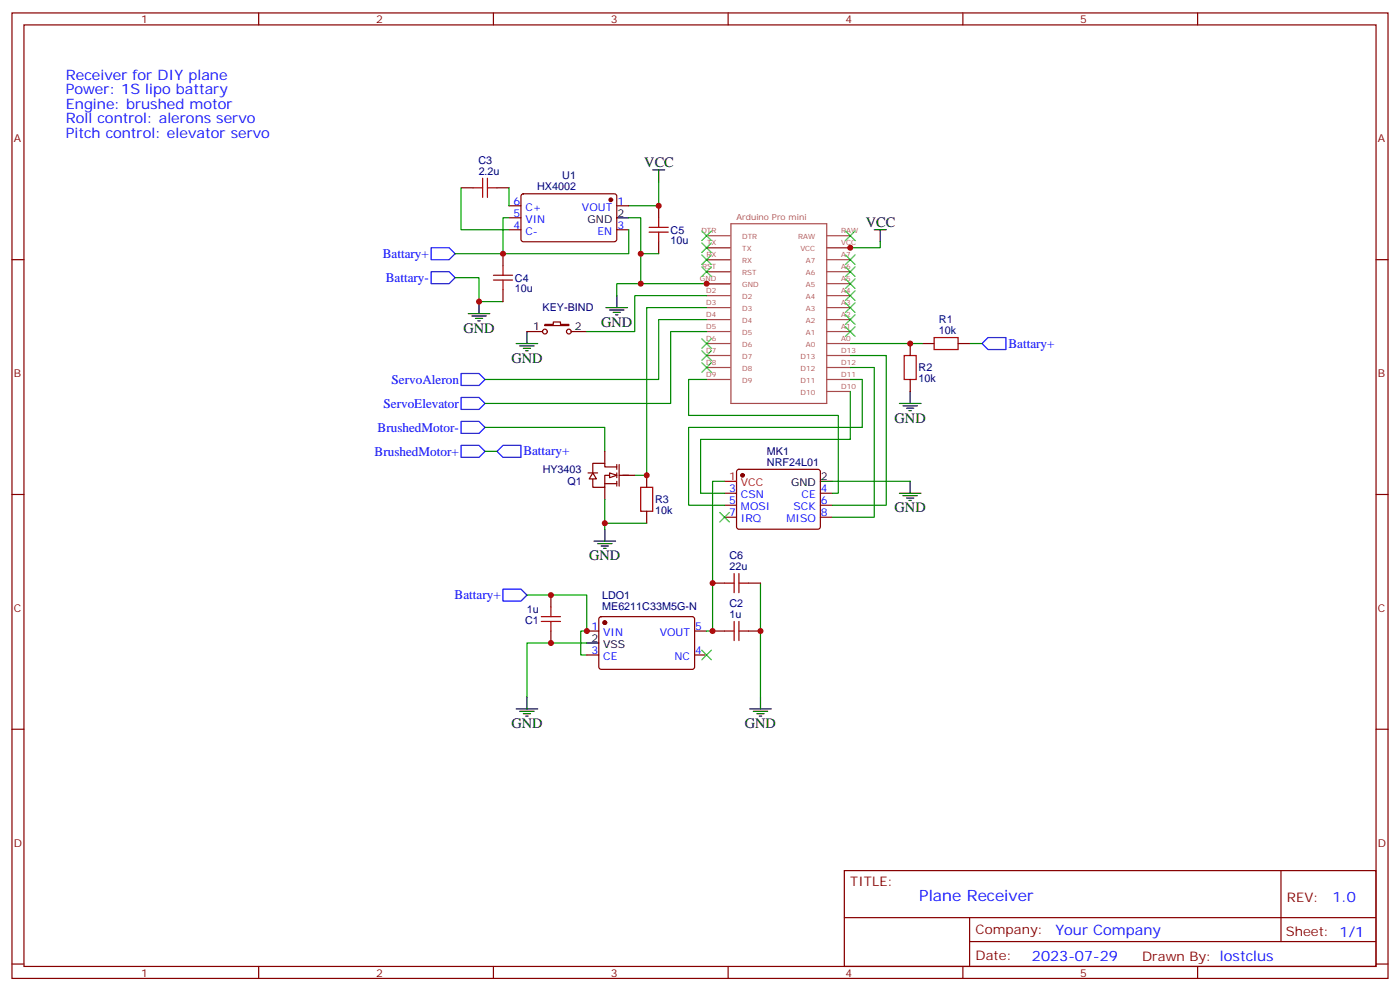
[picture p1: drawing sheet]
<svg xmlns="http://www.w3.org/2000/svg" width="412mm" height="292mm" viewBox="0 0 412 292" stroke-linecap="round" stroke-linejoin="round" font-family="sans-serif">
<g fill="none" stroke="#870000" stroke-width=".35">
<path d="M3.5 3.8h405.4v284.3h-405.4zM7.1 7.3h398.2v277.3h-398.2zM76.2 3.8v3.5M145.3 3.8v3.5M214.5 3.8v3.5M283.6 3.8v3.5M352.8 3.8v3.5M3.5 76.5h3.6M405.3 76.5h3.6M268.1 101.2v3.5M268.1 111.8v3.5M271.6 101.2h3.6"/>
<path d="M282.2 101.2h3.6M173.2 139.3h2.8M178.2 132.9v3.6M181.7 140h-3.5v3.5h-3.6v-2.5M181.7 137.5h-3.5v-1h-3.6v2.8M181.7 136.8v1.4M181.7 139.3v1.4M182.4 140h4.6M182.4 136.8v6.4M217.2 138.4l.5-.2h23.2l.5 .2 .3 .5-.1 16.5-.7 .5-23.5-.1-.4-.6v-16.3zM3.5 145.6h3.6M178.2 142.5h3.5"/>
<path d="M181.7 141.7v1.5M213.4 152.3h3.6M213.4 145.3h3.6M213.4 148.8h3.6M241.7 152.3h3.5M241.7 145.3h3.5M241.7 148.8h3.5M405.3 145.6h3.6M3.5 214.8h3.6M405.3 214.8h3.6M248.7 256.4h156.6v28.2h-156.6zM377.3 256.4v20.9"/>
<path d="M248.7 270.2h156.5M285.6 277.3h119.6M285.6 270.2v14.2M3.5 283.9h3.6M76.2 284.6v3.5M145.3 284.6v3.5M214.5 284.6v3.5M283.6 284.6v3.5M352.8 284.6v3.5M405.3 283.9h3.6"/>
</g>
<g fill="none" stroke="#a64a4a" stroke-width=".35">
<path d="M208.1 76.5h7M208.1 69.4h7M208.1 73h7M215.3 65.9h28.2v52.9h-28.2zM243.5 76.5h7M243.5 69.4h7M243.5 73h7M208.1 97.6h7M208.1 94.1h7M208.1 90.6h7M208.1 87.1h7M208.1 83.5h7"/>
<path d="M208.1 80h7M243.5 97.6h7M243.5 94.1h7M243.5 90.6h7M243.5 87.1h7M243.5 83.5h7M243.5 80h7M208.1 101.2h7M208.1 104.7h7M208.1 108.2h7M208.1 111.8h7M243.5 101.2h7"/>
<path d="M243.5 104.7h7M243.5 108.2h7M243.5 111.8h7M243.5 115.3h7"/>
</g>
<circle cx="218.7" cy="140" r=".53" fill="#870000" stroke="#870000" stroke-width=".35"/>
<path d="M213.4 141.7h3.6" fill="none" stroke="#f00" stroke-width=".35"/>
<g fill="none" stroke="#000" stroke-width=".35">
<path d="M192.3 50h3.5M194 50v3.6M257.5 67.7h3.6M259.3 67.7v3.5M137.9 92.4h6.4M139 93.1h4.2M140.1 93.8h2.1M140.8 94.5h.7M141.1 88.8v3.6M178.5 90.6h6.4M179.6 91.3h4.2M180.6 92h2.1"/>
<path d="M181.3 92.7h.7M181.7 87.1v3.5M264.9 118.8h6.4M266 119.5h4.2M268.1 115.3v3.5M267.1 120.2h2.1M267.8 120.9h.7M175 159.4h6.3M178.2 155.9v3.5M241.7 141.7h3.5M264.9 145.3h6.4M266 146h4.2"/>
<path d="M267.1 146.7h2.1M267.8 147.4h.7M268.1 141.7v3.6M176 160.1h4.3M177.1 160.8h2.1M177.8 161.5h.7"/>
</g>
<g fill="none" stroke="#008700" stroke-width=".35">
<path d="M194 53.6v7h-8.8M259.3 71.2v1.8h-8.8M134.1 81.8h7v7h7.1M208.1 94.1h-14.1v17.7h-51.1M208.1 97.6h-10.5v21.2h-54.7M208.1 90.6h-17.6v49.4h-3.5M208.1 83.5h-26.4v3.6M208.1 111.8h-5.3v10.5h44.1v23h-1.7M250.5 104.7h10.6v44.1h-15.9M250.5 111.8h3.5v14.1h-51.2v22.9h10.6M250.5 108.2h7v44.1h-12.3M250.5 101.2h21.1"/>
<path d="M250.5 115.3v14.1h-44.1v15.9h7M285.8 101.2h3.5M142.9 125.9h35.3v7M245.2 141.7h22.9"/>
</g>
<path d="M127 73h5.3l1.8 1.7-1.8 1.8h-5.3zM127 80h5.3l1.8 1.8-1.8 1.7h-5.3zM291 99.4h5.3v3.5h-5.3l-1.7-1.7zM135.8 110h5.3l1.8 1.8-1.8 1.7h-5.3zM135.8 117.1h5.3l1.8 1.7-1.8 1.8h-5.3zM135.8 124.1h5.3l1.8 1.8-1.8 1.7h-5.3z" fill="none" stroke="#00f" stroke-width=".35"/>
<g fill="none" stroke="#3c3" stroke-width=".35">
<path d="M206.7 68l2.8 2.8M206.7 71.5l2.8 2.9M206.7 75.1l2.8 2.8M206.7 78.6l2.8 2.8M209.5 68l-2.8 2.8M209.5 71.5l-2.8 2.9M209.5 75.1l-2.8 2.8M209.5 78.6l-2.8 2.8M249.1 78.6l2.8 2.8M249.1 75.1l2.8 2.8M249.1 68l2.8 2.8M251.9 78.6l-2.8 2.8"/>
<path d="M251.9 75.1l-2.8 2.8M251.9 68l-2.8 2.8M206.7 99.8l2.8 2.8M209.5 99.8l-2.8 2.8M249.1 96.2l2.8 2.9M249.1 92.7l2.8 2.8M249.1 89.2l2.8 2.8M249.1 85.7l2.8 2.8M249.1 82.1l2.8 2.8M251.9 96.2l-2.8 2.9M251.9 92.7l-2.8 2.8M251.9 89.2l-2.8 2.8"/>
<path d="M251.9 85.7l-2.8 2.8M251.9 82.1l-2.8 2.8M206.7 106.8l2.8 2.8M206.7 103.3l2.8 2.8M209.5 106.8l-2.8 2.8M209.5 103.3l-2.8 2.8M212 150.9l2.8 2.8M214.8 150.9l-2.8 2.8"/>
</g>
<path d="M275.2 99.4h7v3.5h-7zM266.3 104.7h3.6v7.1h-3.6z" fill="none" stroke="#a10000" stroke-width=".35"/>
<g fill="#fff" stroke="#870000" stroke-width=".35">
<path d="M174.6 139.3l1.1 1.7h-2.1z"/>
<path d="M179.6 139.3l2.1 .7-2.1 .7z"/>
</g>
<g fill="none" stroke="#870000" stroke-width=".35">
<path d="M135.8 55.3h3.5M146.4 55.3h3.5M153.7 57.3l.5-.2h27l.5 .7-.1 13-.6 .4-27.1-.1-.4-.6v-12.7zM148.2 74.7v3.5M149.9 60.6h3.6M149.9 67.7h3.6M149.9 64.1h3.6M181.7 60.6h3.5M181.7 67.7h3.5M194 60.6v3.5M194 71.2v3.5M148.2 85.3v3.5"/>
<path d="M155.2 97.6h4.6M160.5 95.5h2.5v-.7h2.1v.7h2.5v.4h-7.1zM168.3 97.6h4.6M190.5 140v3.5M178.2 143.5v3.5M190.5 150.6v3.5M162.3 175.3v3.5M209.9 171.7h3.5M220.5 171.7h3.5M162.3 185.8v3.6M172.9 185.8h3.5M172.9 192.9h3.5"/>
<path d="M176.6 181.8l.5-.2 27.1 .1 .4 .6-.1 14.4-.6 .4h-27.1l-.4-.7v-14.1zM204.6 185.8h3.5M204.6 192.9h3.5M209.9 185.8h3.5M220.5 185.8h3.5"/>
<circle cx="160.5" cy="97.6" r=".71"/>
<circle cx="167.6" cy="97.6" r=".71"/>
</g>
<g fill="none" stroke="#008700" stroke-width=".35">
<path d="M135.8 55.3v12.4h14.1M149.9 55.3v5.3M134.1 74.7h14.1M149.9 64.1h-1.7v10.6h37v-7M185.2 64.1h3.5v19.4M188.7 74.7h5.3M208.1 87.1h-21.1v10.5h-14.1M142.9 132.9h3.5M178.2 147v8.9M178.2 154.1h12.3M213.4 141.7h-3.5v44.1h-1.8M155.2 175.3h17.7v10.5h-1.8v7.1h1.8"/>
<path d="M224 171.7v33.5M172.9 189.4h-17.7v15.8"/>
</g>
<g fill="none" stroke="#a10000" stroke-width=".35">
<path d="M139.3 55.3h2.9M142.2 52.5v5.6M143.6 52.5v5.6M143.6 55.3h2.8M148.2 78.2v2.9M191.2 68.4h5.6M191.2 67h5.6M194 64.1v2.9M194 68.4v2.8M145.3 82.5h5.7M145.3 81.1h5.7M148.2 82.5v2.8"/>
<path d="M188.7 143.5h3.6v7.1h-3.6zM162.3 178.8v2.8M213.4 171.7h2.9M216.3 168.9v5.7M217.7 168.9v5.7M217.7 171.7h2.8M159.5 181.6h5.6M159.5 183h5.6M162.3 183v2.8M213.4 185.8h2.9M216.3 183v5.7M217.7 183v5.7"/>
<path d="M217.7 185.8h2.8"/>
</g>
<path d="M135.8 131.2h5.3l1.8 1.7-1.8 1.8h-5.3zM146.4 132.9l1.8-1.7h5.3v3.5h-5.3zM148.2 173.5h5.3l1.7 1.8-1.7 1.7h-5.3z" fill="none" stroke="#00f" stroke-width=".35"/>
<g fill="none" stroke="#000" stroke-width=".35">
<path d="M181.7 64.1h3.5M155.2 97.6v3.6M152 101.2h6.4M153.1 101.9h4.2M154.2 102.6h2.1M154.9 103.3h.7M172.9 189.4h3.5M152 208.8h6.4M153.1 209.5h4.2M154.2 210.2h2.1M154.9 210.9h.7M155.2 205.2v3.6"/>
<path d="M220.8 208.8h6.4M221.9 209.5h4.2M223 210.2h2.1M223.7 210.9h.7M224 205.2v3.6"/>
</g>
<g fill="#870000" stroke="#870000" stroke-width=".35">
<circle cx="179.9" cy="58.8" r=".53"/>
<circle cx="178.2" cy="183.4" r=".53"/>
</g>
<path d="M206.7 191.5l2.8 2.8M209.5 191.5l-2.8 2.8" fill="none" stroke="#3c3" stroke-width=".35"/>
<g fill="#c00">
<circle cx="268.1" cy="101.2" r=".88"/>
<circle cx="250.5" cy="73" r=".88"/>
<circle cx="178.2" cy="154.1" r=".88"/>
<circle cx="190.5" cy="140" r=".88"/>
<circle cx="208.1" cy="83.5" r=".88"/>
<circle cx="188.7" cy="83.5" r=".88"/>
<circle cx="148.2" cy="74.7" r=".88"/>
<circle cx="141.1" cy="88.8" r=".88"/>
<circle cx="188.7" cy="74.7" r=".88"/>
<circle cx="194" cy="60.6" r=".88"/>
<circle cx="209.9" cy="185.8" r=".88"/>
<circle cx="162.3" cy="175.3" r=".88"/>
<circle cx="162.3" cy="189.4" r=".88"/>
<circle cx="172.9" cy="185.8" r=".88"/>
<circle cx="224" cy="185.8" r=".88"/>
<circle cx="209.9" cy="171.7" r=".88"/>
</g>
<text font-size="4.6" fill="#00f" x="270.8" y="265.4">Plane Receiver</text>
<g font-size="4.2" fill="#00f">
<text x="19.4" y="23.6">Receiver for DIY plane</text>
<text x="19.4" y="27.8">Power: 1S lipo battary</text>
<text x="19.4" y="32">Engine: brushed motor</text>
<text x="19.4" y="36.3">Roll control: alerons servo</text>
<text x="19.4" y="40.5">Pitch control: elevator servo</text>
<text x="392.5" y="265.7">1.0</text>
<text x="310.9" y="275.2">Your Company</text>
<text x="304" y="283">2023-07-29</text>
</g>
<g font-size="4.2">
<text x="189.8" y="49.3">VCC</text>
<text x="255.1" y="67">VCC</text>
<text x="136.5" y="98">GND</text>
<text x="177.1" y="96.2">GND</text>
<text x="150.6" y="106.8">GND</text>
<text x="263.5" y="124.5">GND</text>
<text x="263.5" y="150.9">GND</text>
<text x="173.6" y="165">GND</text>
<text x="150.6" y="214.4">GND</text>
<text x="219.4" y="214.4">GND</text>
</g>
<g font-size="3.9" fill="#00f">
<text x="112.8" y="76">Battary+</text>
<text x="113.6" y="83">Battary-</text>
<text x="297" y="102.3">Battary+</text>
<text x="115.4" y="113">ServoAleron</text>
<text x="113" y="120.1">ServoElevator</text>
<text x="111.2" y="127.1">BrushedMotor-</text>
<text x="110.4" y="134.2">BrushedMotor+</text>
<text x="154.2" y="134.1">Battary+</text>
<text x="133.9" y="176.5">Battary+</text>
</g>
<g font-size="3.9" fill="#800">
<text x="250.5" y="261">TITLE:</text>
<text x="379.1" y="265.7">REV:</text>
<text x="287.4" y="275.2">Company:</text>
<text x="378.7" y="275.8">Sheet: 1/1</text>
<text x="287.4" y="282.9">Date:</text>
<text x="336.4" y="282.9">Drawn By: lostclus</text>
</g>
<g font-size="3.2" fill="#800">
<text x="41.6" y="6.8">1</text>
<text x="110.8" y="6.8">2</text>
<text x="179.9" y="6.8">3</text>
<text x="249.1" y="6.8">4</text>
<text x="318.2" y="6.8">5</text>
<text x="4.1" y="41.9">A</text>
<text x="405.9" y="41.9">A</text>
<text x="4.1" y="111.1">B</text>
<text x="405.9" y="111.1">B</text>
<text x="4.1" y="180.2">C</text>
<text x="405.9" y="180.2">C</text>
<text x="4.1" y="249.3">D</text>
<text x="405.9" y="249.3">D</text>
<text x="41.6" y="287.6">1</text>
<text x="110.8" y="287.6">2</text>
<text x="179.9" y="287.6">3</text>
<text x="249.1" y="287.6">4</text>
<text x="318.2" y="287.6">5</text>
</g>
<g font-size="3.2" fill="#000080">
<text x="140.9" y="48.2">C3</text>
<text x="141" y="51.4">2.2u</text>
<text x="165.6" y="52.8">U1</text>
<text x="158.2" y="56">HX4002</text>
<text x="197.6" y="68.8">C5</text>
<text x="197.6" y="72">10u</text>
<text x="151.7" y="82.9">C4</text>
<text x="151.7" y="86.1">10u</text>
<text x="159.8" y="91.7">KEY-BIND</text>
<text x="276.6" y="95.2">R1</text>
<text x="276.6" y="98.4">10k</text>
<text x="270.6" y="112.6">10k</text>
<text x="270.6" y="109.4">R2</text>
<text x="225.9" y="137.2">NRF24L01</text>
<text x="225.9" y="134">MK1</text>
<text x="159.9" y="139.4">HY3403</text>
<text x="167.1" y="142.9">Q1</text>
<text x="193" y="148.2">R3</text>
<text x="193" y="151.4">10k</text>
<text x="214.9" y="167.9">22u</text>
<text x="214.9" y="164.6">C6</text>
<text x="177.4" y="179.6">ME6211C33M5G-N</text>
<text x="177.4" y="176.4">LDO1</text>
<text x="214.9" y="178.8">C2</text>
<text x="154.7" y="183.6">C1</text>
<text x="155.2" y="180.5">1u</text>
<text x="214.9" y="182">1u</text>
</g>
<g font-size="3.2" fill="#00f">
<text x="151.3" y="63.8">5</text>
<text x="151.3" y="60.3">6</text>
<text x="154.8" y="65.5">VIN</text>
<text x="154.8" y="62">C+</text>
<text x="171.4" y="62">VOUT</text>
<text x="181.9" y="60.3">1</text>
<text x="151.3" y="67.3">4</text>
<text x="154.8" y="69.1">C-</text>
<text x="176" y="69.1">EN</text>
<text x="181.9" y="67.3">3</text>
<text x="214.8" y="144.9">3</text>
<text x="214.8" y="148.4">5</text>
<text x="218.3" y="146.7">CSN</text>
<text x="236.1" y="146.7">CE</text>
<text x="241.8" y="148.4">6</text>
<text x="241.8" y="144.9">4</text>
<text x="214.8" y="152">7</text>
<text x="218.3" y="150.2">MOSI</text>
<text x="218.3" y="153.7">IRQ</text>
<text x="231.7" y="153.7">MISO</text>
<text x="233.8" y="150.2">SCK</text>
<text x="241.8" y="152">8</text>
<text x="174.2" y="185.5">1</text>
<text x="204.8" y="185.5">5</text>
<text x="177.7" y="187.3">VIN</text>
<text x="194.4" y="187.3">VOUT</text>
<text x="174.2" y="192.5">3</text>
<text x="177.7" y="194.3">CE</text>
<text x="198.7" y="194.3">NC</text>
<text x="204.8" y="192.5">4</text>
</g>
<g font-size="3.2">
<text x="173.1" y="65.5">GND</text>
<text x="181.9" y="63.8">2</text>
<text x="157.1" y="97.3">1</text>
<text x="169.3" y="97.3">2</text>
<text x="233.1" y="143.2">GND</text>
<text x="241.8" y="141.4">2</text>
<text x="174.2" y="189">2</text>
<text x="177.7" y="190.8">VSS</text>
</g>
<g font-size="3.2" fill="#f00">
<text x="214.8" y="141.4">1</text>
<text x="218.3" y="143.2">VCC</text>
</g>
<text font-size="2.5" fill="#a54b4b" x="217" y="64.8">Arduino Pro mini</text>
<g font-size="2.1" fill="#a54b4b">
<text x="206.6" y="68.7">DTR</text>
<text x="218.7" y="70.5">DTR</text>
<text x="235.2" y="70.5">RAW</text>
<text x="247.8" y="68.7">RAW</text>
<text x="208.1" y="75.8">RX</text>
<text x="208.3" y="72.3">TX</text>
<text x="218.7" y="77.5">RX</text>
<text x="218.7" y="74">TX</text>
<text x="235.8" y="74">VCC</text>
<text x="237.4" y="77.5">A7</text>
<text x="247.8" y="75.8">A7</text>
<text x="247.8" y="72.3">VCC</text>
<text x="206.2" y="82.8">GND</text>
<text x="206.8" y="79.3">RST</text>
<text x="218.7" y="81.1">RST</text>
<text x="237.4" y="81.1">A6</text>
<text x="247.8" y="82.8">A5</text>
<text x="247.8" y="79.3">A6</text>
<text x="208.1" y="86.4">D2</text>
<text x="208.1" y="89.9">D3</text>
<text x="218.7" y="88.1">D2</text>
<text x="218.7" y="84.6">GND</text>
<text x="237.4" y="88.1">A4</text>
<text x="237.4" y="84.6">A5</text>
<text x="247.8" y="89.9">A3</text>
<text x="247.8" y="86.4">A4</text>
<text x="208.1" y="93.4">D4</text>
<text x="218.7" y="91.6">D3</text>
<text x="218.7" y="95.2">D4</text>
<text x="237.4" y="95.2">A2</text>
<text x="237.4" y="91.6">A3</text>
<text x="247.8" y="93.4">A2</text>
<text x="208.1" y="97">D5</text>
<text x="208.1" y="100.5">D6</text>
<text x="218.7" y="98.7">D5</text>
<text x="237.4" y="98.7">A1</text>
<text x="247.8" y="100.5">A0</text>
<text x="247.8" y="97">A1</text>
<text x="208.1" y="104">D7</text>
<text x="208.1" y="107.5">D8</text>
<text x="218.7" y="102.2">D6</text>
<text x="218.7" y="105.7">D7</text>
<text x="235.8" y="105.7">D13</text>
<text x="237.4" y="102.2">A0</text>
<text x="247.8" y="107.5">D12</text>
<text x="247.8" y="104">D13</text>
<text x="208.1" y="111.1">D9</text>
<text x="218.7" y="109.3">D8</text>
<text x="218.7" y="112.8">D9</text>
<text x="235.8" y="112.8">D11</text>
<text x="235.8" y="109.3">D12</text>
<text x="247.8" y="111.1">D11</text>
<text x="235.8" y="116.3">D10</text>
<text x="247.8" y="114.6">D10</text>
</g>
</svg>
